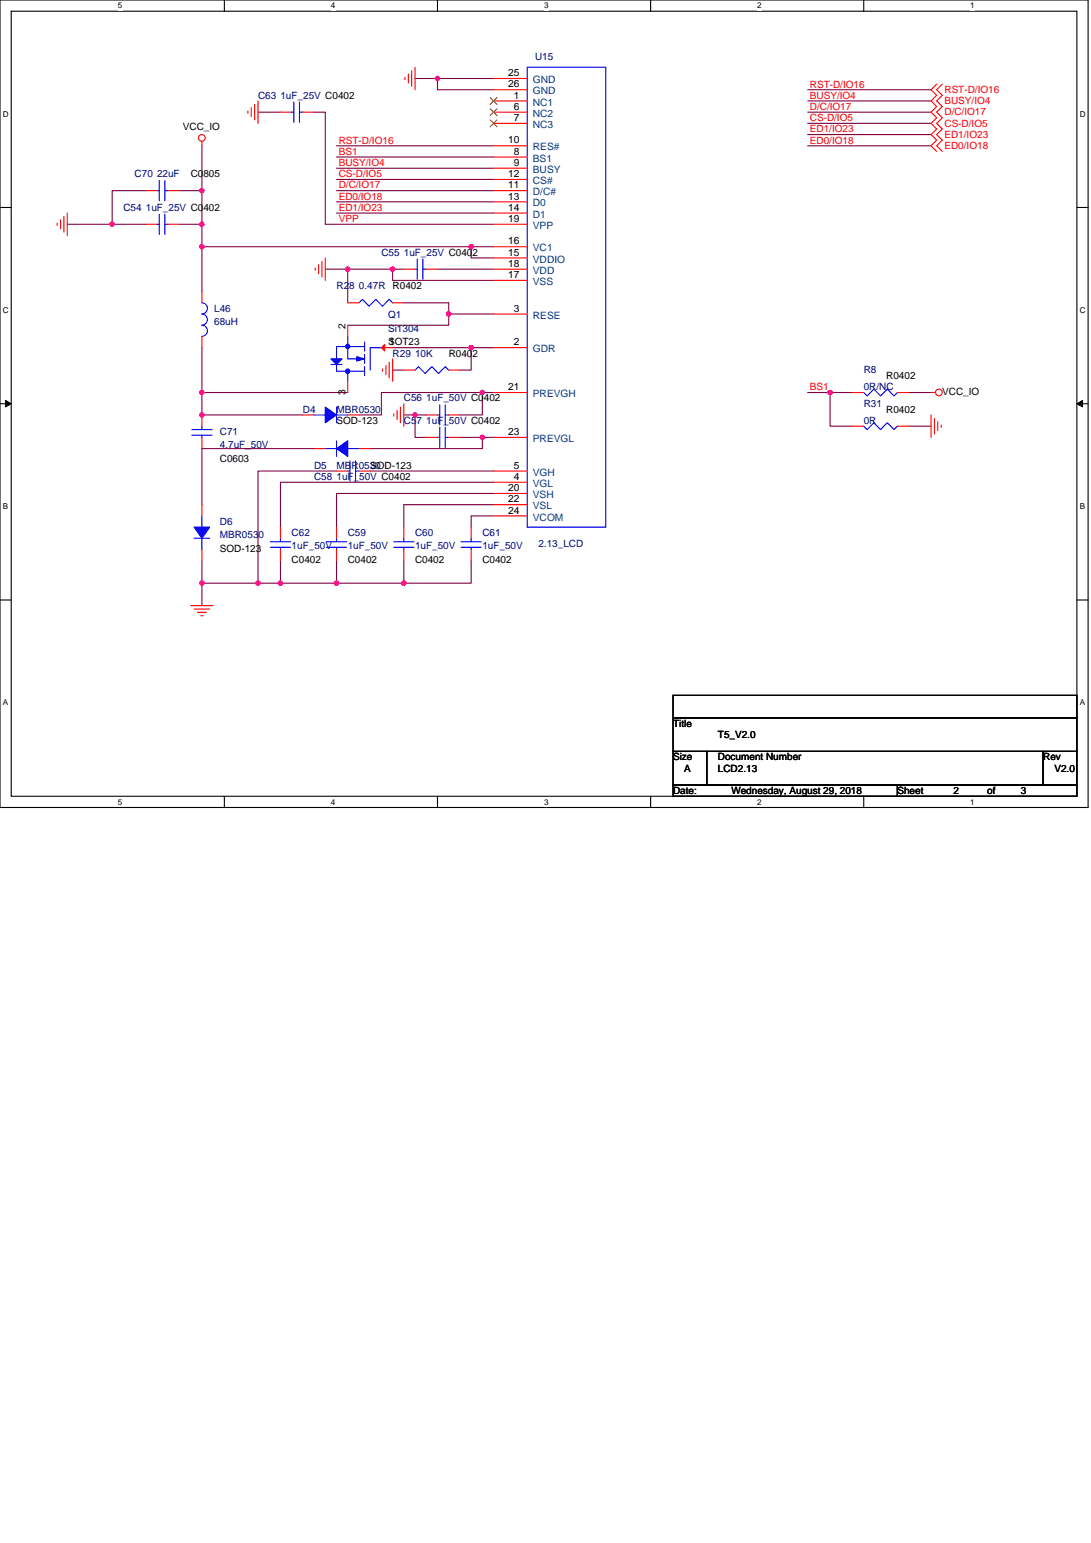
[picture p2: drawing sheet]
<svg xmlns="http://www.w3.org/2000/svg" width="210mm" height="297mm" viewBox="0 0 210 297" stroke-linecap="round" stroke-linejoin="round" font-family="sans-serif">
<path d="M0 0h209.4v155.4h-209.4zM2.2 2.2h205.1v151.1h-205.1z" fill="none" stroke="#000" stroke-width=".21"/>
<g fill="#fff">
<path d="M22.7 .2h.8v1.7h-.8z"/>
<path d="M22.7 153.5h.8v1.7h-.8z"/>
</g>
<path d="M43.2 0v2.2M43.2 153.3v2.1" fill="none" stroke="#000" stroke-width=".21"/>
<g fill="#fff">
<path d="M63.7 .2h.9v1.7h-.9z"/>
<path d="M63.7 153.5h.9v1.7h-.9z"/>
</g>
<path d="M84.2 0v2.2M84.2 153.3v2.1" fill="none" stroke="#000" stroke-width=".21"/>
<g fill="#fff">
<path d="M104.7 .2h.9v1.7h-.9z"/>
<path d="M104.7 153.5h.9v1.7h-.9z"/>
</g>
<path d="M125.2 0v2.2M125.2 153.3v2.1" fill="none" stroke="#000" stroke-width=".21"/>
<g fill="#fff">
<path d="M145.7 .2h.9v1.7h-.9z"/>
<path d="M145.7 153.5h.9v1.7h-.9z"/>
</g>
<path d="M166.2 0v2.2M166.2 153.3v2.1" fill="none" stroke="#000" stroke-width=".21"/>
<g fill="#fff">
<path d="M186.8 .2h.8v1.7h-.8z"/>
<path d="M186.8 153.5h.8v1.7h-.8z"/>
<path d="M.6 21h1.1v1.8h-1.1z"/>
<path d="M207.8 21h1.1v1.8h-1.1z"/>
<path d="M.6 58.8h1.1v1.8h-1.1z"/>
<path d="M207.8 58.8h1.1v1.8h-1.1z"/>
</g>
<path d="M0 39.9h2.2M207.3 39.9h2.1" fill="none" stroke="#000" stroke-width=".21"/>
<g fill="#fff">
<path d="M.6 96.6h1v1.7h-1z"/>
<path d="M207.8 96.6h1.1v1.7h-1.1z"/>
</g>
<path d="M0 77.7h2.2M207.3 77.7h2.1" fill="none" stroke="#000" stroke-width=".21"/>
<path d="M1.1 77.1l1.1 .6-1.1 .6zM207.3 77.7l1-.6v1.2z" fill="#000" stroke="#000" stroke-width=".19"/>
<g fill="#fff">
<path d="M.6 134.4h1v1.7h-1z"/>
<path d="M207.8 134.4h1.1v1.7h-1.1z"/>
</g>
<path d="M0 115.5h2.2M207.3 115.5h2.1M129.5 133.9h77.8v4.3h-77.8zM129.5 138.2h77.8v6.5h-77.8zM129.5 144.7h6.5v6.4h-6.5zM129.5 151.1h43.2v2.2h-43.2zM136 144.7h64.8v6.4h-64.8zM172.7 151.1h34.6v2.2h-34.6zM200.8 144.7h6.5v6.4h-6.5z" fill="none" stroke="#000" stroke-width=".21"/>
<g fill="none" stroke="#800040" stroke-width=".21">
<path d="M79.9 15.1h4.3M84.2 15.1v2.2h10.8M84.2 15.1h10.8M155.4 19.4h23.8M155.4 17.3h23.8M28.1 36.7h-6.5v6.5M34.5 36.7h4.4M38.9 36.7v6.5h-4.4M38.9 28.1v8.6M49.7 21.6h4.3M60.5 21.6h2.1v21.6h32.4M64.8 38.9h30.2"/>
<path d="M64.8 36.7h30.2M64.8 34.5h30.2M64.8 32.4h30.2M64.8 30.2h30.2M64.8 28.1h30.2M155.4 28.1h23.8M155.4 25.9h23.8M155.4 23.7h23.8M155.4 21.6h23.8M13 43.2h15.1M38.9 43.2v4.3M38.9 47.5h51.8"/>
<path d="M38.9 47.5v8.6M62.6 51.8h4.3v6.5M64.8 41h30.2M66.9 51.8h8.7M75.6 51.8h2.1M75.6 51.8v2.2h19.4M77.7 58.3h8.7v2.2h8.6M84.2 51.8h10.8M90.7 47.5v2.2h4.3M90.7 47.5h4.3M38.9 75.6v4.3h19.4M38.9 66.9v8.7"/>
<path d="M38.9 75.6h28M75.6 71.2h2.1M75.6 66.9h15.1M77.7 79.9h2.2M82 79.9h-2.1v4.3h2.1M86.4 60.5v2.1h-19.5M92.8 75.6h-19.4v4.3h-4.3M92.8 75.6v4.3h-4.3M92.8 75.6h2.2M95 66.9h-4.3v4.3h-2.2M155.4 75.6h4.4M159.8 75.6h4.3"/>
<path d="M159.8 75.6v6.4h4.3M174.9 75.6h4.3M60.5 86.4h-21.6v10.8M64.8 90.7h-15.1v21.6M71.2 90.7h23.8M88.5 84.2h4.3M95 92.8h-41v8.7M95 95h-30.2v6.5M95 97.2h-17.3v4.3M95 84.2h-2.2v2.2h-21.6M95 99.3h-4.3v2.2M174.9 82h4.3"/>
<path d="M38.9 107.9v4.4h10.8M38.9 112.3v4.3M54 107.9v4.4h-4.3M64.8 107.9v4.4h-10.8M77.7 107.9v4.4h-12.9M90.7 107.9v4.4h-13"/>
</g>
<g fill="#f0f" stroke="#f0f" stroke-width=".21">
<circle cx="90.7" cy="47.5" r=".42"/>
<circle cx="38.8" cy="47.5" r=".42"/>
<circle cx="75.6" cy="51.8" r=".42"/>
<circle cx="66.9" cy="51.8" r=".42"/>
<circle cx="86.3" cy="60.4" r=".42"/>
<circle cx="90.7" cy="66.9" r=".42"/>
<circle cx="38.8" cy="79.9" r=".42"/>
<circle cx="38.8" cy="75.6" r=".42"/>
<circle cx="92.8" cy="84.2" r=".42"/>
<circle cx="92.8" cy="75.6" r=".42"/>
<circle cx="79.9" cy="79.9" r=".42"/>
<circle cx="49.6" cy="112.3" r=".42"/>
<circle cx="64.8" cy="112.3" r=".42"/>
<circle cx="54" cy="112.3" r=".42"/>
<circle cx="77.7" cy="112.3" r=".42"/>
<circle cx="38.8" cy="112.3" r=".42"/>
<circle cx="159.8" cy="75.6" r=".42"/>
<circle cx="84.2" cy="15.1" r=".42"/>
<circle cx="38.8" cy="43.2" r=".42"/>
<circle cx="38.8" cy="36.7" r=".42"/>
<circle cx="21.6" cy="43.2" r=".42"/>
</g>
<g fill="none" stroke="#f00" stroke-width=".21">
<path d="M49.7 19.4v4.3M77.9 14.9v.4M78.6 14.2v1.8M79.2 13.6v3M79.9 13v4.3M95 19.4h6.5M95 15.1h6.5M95 17.3h6.5M180.3 16.2l-1.1 1.1 1.1 1.1-1.1 1 1.1 1.1-1.1 1.1 1.1 1.1-1.1 1 1.1 1.1-1.1 1.1 1.1 1.1-1.1 1.1 1.1 1M181.4 16.2l-1.1 1.1 1.1 1.1-1.1 1 1.1 1.1-1.1 1.1 1.1 1.1-1.1 1 1.1 1.1-1.1 1.1 1.1 1.1-1.1 1.1 1.1 1M28.1 36.7h2.1M32.4 36.7h2.1"/>
<path d="M38.9 27.2v.9M47.7 21.4v.4M48.4 20.7v1.8M49 20.1v3M54 21.6h2.1M58.3 21.6h2.2M95 21.6h6.5M95 23.7h6.5M95 28.1h6.5M95 30.2h6.5M95 32.4h6.5M95 34.5h6.5"/>
<path d="M95 36.7h6.5M95 38.9h6.5M11 43v.4M11.7 42.3v1.7M12.3 41.7v3M13 41v4.3M28.1 43.2h2.1M32.4 43.2h2.1M38.9 56.1v2.2M60.7 51.6v.4M61.3 50.9v1.8M62 50.3v3"/>
<path d="M62.6 49.7v4.3M66.9 58.3h2.2M75.6 58.3h2.1M77.7 51.8h2.2M82 51.8h2.2M95 41h6.5M95 43.2h6.5M95 47.5h6.5M95 49.7h6.5M95 51.8h6.5M95 54h6.5M38.9 79.9v2.1"/>
<path d="M38.9 64.8v2.1M58.3 79.9h2.2M66.9 79.9h2.2M66.9 73.4v2.2M66.9 62.6v2.2M73.4 66.9h2.2M73.6 71v.5M74.3 70.4v1.7M74.9 69.7v3M75.6 69.1v4.3M75.8 79.7v.4M76.4 79v1.8"/>
<path d="M77.1 78.4v3M77.7 77.7v4.3M77.7 71.2h2.2M82 79.9h2.2M86.4 79.9h2.1M86.4 71.2h2.1M95 60.5h6.5M95 66.9h6.5M95 75.6h6.5M164.1 75.6h2.1M172.7 75.6h2.2M179.2 75.6h.9"/>
<path d="M179.2 79.9v4.3M38.9 97.2v2.1M38.9 84.2v2.2M60.5 86.4h2.1M64.8 90.7h2.1M69.1 90.7h2.1M69.1 86.4h2.1M82 84.2h2.2M86.4 84.2h2.1M95 84.2h6.5M95 90.7h6.5M95 92.8h6.5"/>
<path d="M95 95h6.5M95 97.2h6.5M95 99.3h6.5M164.1 82h2.1M172.7 82h2.2M179.9 80.5v3M180.5 81.2v1.7M181.1 81.8v.5M36.7 116.6h4.3M37.4 117.2h3M38 117.9h1.7M38.7 118.5h.4"/>
<path d="M38.9 105.8v2.2M54 105.8v2.2M54 101.5v2.1M64.8 105.8v2.2M64.8 101.5v2.1M77.7 105.8v2.2M77.7 101.5v2.1M90.7 105.8v2.2M90.7 101.5v2.1"/>
<circle cx="38.9" cy="26.5" r=".64"/>
<circle cx="180.7" cy="75.5" r=".64"/>
</g>
<g fill="none" stroke="#00f" stroke-width=".21">
<path d="M56.6 19.6v3.9M57.6 19.6v3.9M101.5 13h15.1v88.5h-15.1zM30.2 36.7h.4M30.6 34.8v3.9M31.7 34.8v3.9M31.7 36.7h.7M56.1 21.6h.5M57.6 21.6h.7M30.2 43.2h.4M30.6 41.2v3.9M31.7 41.2v3.9"/>
<path d="M31.7 43.2h.7M38.8 58.3a1.08 1.08 0 0 1 1.1 1.1 1.08 1.08 0 0 1-1.1 1.1 1.08 1.08 0 0 1 1.1 1 1.08 1.08 0 0 1-1.1 1.1 1.07 1.07 0 0 1 1.1 1.1 1.07 1.07 0 0 1-1.1 1M69.1 58.3l.6-.7 1.3 1.3 1.3-1.3 1.3 1.3 1.3-1.3 .7 .7M79.9 51.8h.4M80.3 49.9v3.9M81.4 49.9v3.9M81.4 51.8h.6M60.5 79.9h2.1M63.7 70.2h2.1M64.8 78.4v3M64.8 79.9h2.1M64.8 70.2v1.3h5.4"/>
<path d="M66.9 64.8v4.3h2.2M66.9 71.5v1.9M70.2 65.8v1.8M70.2 68.2v1.8M70.2 70.6v1.7M70.2 66.7h-5.4v2.4M73.4 66.9h-2.2v4.3M79.9 71.2l.6-.6 1.3 1.3 1.3-1.3 1.3 1.3 1.3-1.3 .7 .6M84.2 79.9h.4M84.6 77.9v3.9M85.7 77.9v3.9M85.7 79.9h.7"/>
<path d="M166.2 75.6l.7 .6 1.3-1.3 1.3 1.3 1.3-1.3 1.3 1.3 .6-.6M36.9 82.7h3.9M36.9 83.8h3.9M38.9 99.3v2.2M38.9 83.8v.4M38.9 82v.7M62.6 86.4h2.2M64.8 84.9v3M66.9 90.7h.5M66.9 86.4h2.2M67.4 88.7v3.9M68.4 88.7v3.9"/>
<path d="M68.4 90.7h.7M84.2 84.2h.4M84.6 82.3v3.8M85.7 82.3v3.8M85.7 84.2h.7M166.2 82l.7 .7 1.3-1.3 1.3 1.3 1.3-1.3 1.3 1.3 .6-.7M37.4 103.6h3M38.9 103.6v2.2M52 104.3h3.9M52 105.4h3.9M54 105.4v.4M54 103.6v.7"/>
<path d="M62.8 104.3h3.9M62.8 105.4h3.9M64.8 105.4v.4M64.8 103.6v.7M75.8 104.3h3.9M75.8 105.4h3.9M77.7 105.4v.4M77.7 103.6v.7M88.7 104.3h3.9M88.7 105.4h3.9M90.7 105.4v.4M90.7 103.6v.7"/>
</g>
<g fill="#00f" stroke="#00f" stroke-width=".21">
<path d="M37.4 101.5h3l-1.5 2.1z" fill-rule="evenodd"/>
<path d="M62.6 78.4l2.2 1.5-2.2 1.5z" fill-rule="evenodd"/>
<path d="M63.7 69.1h2.1l-1 1.1z" fill-rule="evenodd"/>
<path d="M68.7 68.7l1.5 .4-1.5 .4z" fill-rule="evenodd"/>
<path d="M64.8 86.4l2.1-1.5v3z" fill-rule="evenodd"/>
<circle cx="66.9" cy="71.5" r=".42"/>
<circle cx="66.9" cy="66.7" r=".42"/>
</g>
<path d="M94.3 18.8l1.4 1.3M95.7 18.8l-1.4 1.3M94.3 20.9l1.4 1.4M94.3 23.1l1.4 1.3M95.7 20.9l-1.4 1.4M95.7 23.1l-1.4 1.3" fill="none" stroke="#804000" stroke-width=".19"/>
<path d="M73.4 66.9l.6-.6v1.3z" fill="#f00" stroke="#f00" stroke-width=".21"/>
<g font-size="1.9" fill="#000080">
<text x="103" y="11.6">U15</text>
<text x="49.7" y="19">C63 1uF_25V C0402</text>
<text x="25.9" y="34.1">C70 22uF</text>
<text x="23.7" y="40.6">C54 1uF_25V C0402</text>
<text x="73.4" y="49.2">C55 1uF_25V C0402</text>
<text x="64.8" y="55.7">R28 0.47R</text>
<text x="41.2" y="60">L46</text>
<text x="41.2" y="62.6">68uH</text>
<text x="74.7" y="61.3">Q1</text>
<text x="74.7" y="63.9">Si1304</text>
<text x="75.6" y="68.6">R29 10K</text>
<text x="166.2" y="71.9">R8</text>
<text x="77.7" y="77.3">C56 1uF_50V C0402</text>
<text x="166.2" y="75.1">0R/NC</text>
<text x="42.3" y="83.8">C71</text>
<text x="58.3" y="79.4">D4</text>
<text x="64.8" y="79.4">MBR0530</text>
<text x="77.7" y="81.6">C57 1uF_50V C0402</text>
<text x="166.2" y="78.4">R31</text>
<text x="166.2" y="81.6">0R</text>
<text x="42.3" y="86.3">4.7uF_50V</text>
<text x="60.5" y="92.4">C58 1uF_50V C0402</text>
<text x="60.5" y="90.2">D5</text>
<text x="64.8" y="90.2">MBR0530</text>
<text x="42.3" y="101">D6</text>
<text x="42.3" y="103.6">MBR0530</text>
<text x="56.1" y="103.2">C62</text>
<text x="56.1" y="105.8">1uF_50V</text>
<text x="66.9" y="103.2">C59</text>
<text x="66.9" y="105.8">1uF_50V</text>
<text x="79.9" y="103.2">C60</text>
<text x="79.9" y="105.8">1uF_50V</text>
<text x="92.8" y="103.2">C61</text>
<text x="92.8" y="105.8">1uF_50V</text>
<text x="103.6" y="105.3">2.13_LCD</text>
</g>
<g font-size="1.9">
<text x="97.8" y="14.7">25</text>
<text x="97.8" y="16.8">26</text>
<text x="98.9" y="19">1</text>
<text x="98.9" y="21.1">6</text>
<text x="98.9" y="23.3">7</text>
<text x="35.2" y="25">VCC_IO</text>
<text x="97.8" y="27.6">10</text>
<text x="98.9" y="29.8">8</text>
<text x="36.7" y="34.1">C0805</text>
<text x="97.8" y="34.1">12</text>
<text x="98.9" y="31.9">9</text>
<text x="97.8" y="36.3">11</text>
<text x="97.8" y="38.4">13</text>
<text x="97.8" y="40.6">14</text>
<text x="97.8" y="42.7">19</text>
<text x="97.8" y="47.1">16</text>
<text x="97.8" y="49.2">15</text>
<text x="97.8" y="51.4">18</text>
<text x="97.8" y="53.5">17</text>
<text x="75.6" y="55.7">R0402</text>
<text x="66.5" y="63.3" transform="rotate(-90 66.5 63.3)">2</text>
<text x="98.9" y="60">3</text>
<text x="74.7" y="66.5">SOT23</text>
<text x="74.9" y="66.5">1</text>
<text x="86.4" y="68.6">R0402</text>
<text x="98.9" y="66.5">2</text>
<text x="66.5" y="76" transform="rotate(-90 66.5 76)">3</text>
<text x="97.8" y="75.1">21</text>
<text x="170.6" y="73">R0402</text>
<text x="181.4" y="76">VCC_IO</text>
<text x="64.8" y="81.6">SOD-123</text>
<text x="97.8" y="83.8">23</text>
<text x="170.6" y="79.4">R0402</text>
<text x="42.3" y="88.9">C0603</text>
<text x="71.2" y="90.2">SOD-123</text>
<text x="97.8" y="94.6">20</text>
<text x="98.9" y="90.2">5</text>
<text x="98.9" y="92.4">4</text>
<text x="97.8" y="96.7">22</text>
<text x="97.8" y="98.9">24</text>
<text x="42.3" y="106.2">SOD-123</text>
<text x="56.1" y="108.4">C0402</text>
<text x="66.9" y="108.4">C0402</text>
<text x="79.9" y="108.4">C0402</text>
<text x="92.8" y="108.4">C0402</text>
<text x="129.5" y="139.9">Title</text>
<text x="138.2" y="142">T5_V2.0</text>
<text x="129.5" y="146.4">Size</text>
<text x="131.7" y="148.5">A</text>
<text x="138.2" y="146.4">Document Number</text>
<text x="138.2" y="148.5">LCD2.13</text>
<text x="200.8" y="146.4">Rev</text>
<text x="202.9" y="148.5">V2.0</text>
<text x="129.5" y="152.8">Date:</text>
<text x="140.8" y="152.8">Wednesday, August 29, 2018</text>
<text x="172.7" y="152.8">Sheet</text>
<text x="183.5" y="152.8">2</text>
<text x="190" y="152.8">of</text>
<text x="196.5" y="152.8">3</text>
</g>
<g font-size="1.9" fill="#004080">
<text x="102.6" y="16">GND</text>
<text x="102.6" y="20.3">NC1</text>
<text x="102.6" y="22.5">NC2</text>
<text x="102.6" y="18.2">GND</text>
<text x="102.6" y="24.6">NC3</text>
<text x="102.6" y="29">RES#</text>
<text x="102.6" y="31.1">BS1</text>
<text x="102.6" y="33.3">BUSY</text>
<text x="102.6" y="35.4">CS#</text>
<text x="102.6" y="37.6">D/C#</text>
<text x="102.6" y="39.8">D0</text>
<text x="102.6" y="41.9">D1</text>
<text x="102.6" y="44.1">VPP</text>
<text x="102.6" y="48.4">VC1</text>
<text x="102.6" y="50.5">VDDIO</text>
<text x="102.6" y="52.7">VDD</text>
<text x="102.6" y="54.9">VSS</text>
<text x="102.6" y="61.3">RESE</text>
<text x="102.6" y="67.8">GDR</text>
<text x="102.6" y="76.5">PREVGH</text>
<text x="102.6" y="85.1">PREVGL</text>
<text x="102.6" y="91.6">VGH</text>
<text x="102.6" y="93.7">VGL</text>
<text x="102.6" y="95.9">VSH</text>
<text x="102.6" y="98">VSL</text>
<text x="102.6" y="100.2">VCOM</text>
</g>
<g font-size="1.9" fill="#f00">
<text x="155.9" y="16.8">RST-D/IO16</text>
<text x="181.8" y="17.9">RST-D/IO16</text>
<text x="155.9" y="23.3">CS-D/IO5</text>
<text x="155.9" y="21.2">D/C/IO17</text>
<text x="155.9" y="19">BUSY/IO4</text>
<text x="181.8" y="20.1">BUSY/IO4</text>
<text x="181.8" y="22.2">D/C/IO17</text>
<text x="65.2" y="29.8">BS1</text>
<text x="65.2" y="27.6">RST-D/IO16</text>
<text x="155.9" y="27.6">ED0/IO18</text>
<text x="155.9" y="25.5">ED1/IO23</text>
<text x="181.8" y="24.4">CS-D/IO5</text>
<text x="181.8" y="26.5">ED1/IO23</text>
<text x="181.8" y="28.7">ED0/IO18</text>
<text x="65.2" y="34.1">CS-D/IO5</text>
<text x="65.2" y="32">BUSY/IO4</text>
<text x="65.2" y="40.6">ED1/IO23</text>
<text x="65.2" y="38.4">ED0/IO18</text>
<text x="65.2" y="36.3">D/C/IO17</text>
<text x="65.2" y="42.8">VPP</text>
<text x="155.9" y="75.1">BS1</text>
</g>
<g font-size="1.6">
<text x="22.7" y="1.6">5</text>
<text x="63.7" y="1.6">4</text>
<text x="104.7" y="1.6">3</text>
<text x="145.7" y="1.6">2</text>
<text x="186.8" y="1.6">1</text>
<text x=".6" y="22.4">D</text>
<text x="207.8" y="22.4">D</text>
<text x=".6" y="60.2">C</text>
<text x="207.8" y="60.2">C</text>
<text x=".6" y="98">B</text>
<text x="207.8" y="98">B</text>
<text x=".6" y="135.8">A</text>
<text x="207.8" y="135.8">A</text>
<text x="22.7" y="154.9">5</text>
<text x="63.7" y="154.9">4</text>
<text x="104.7" y="154.9">3</text>
<text x="145.7" y="154.9">2</text>
<text x="186.8" y="154.9">1</text>
</g>
</svg>
